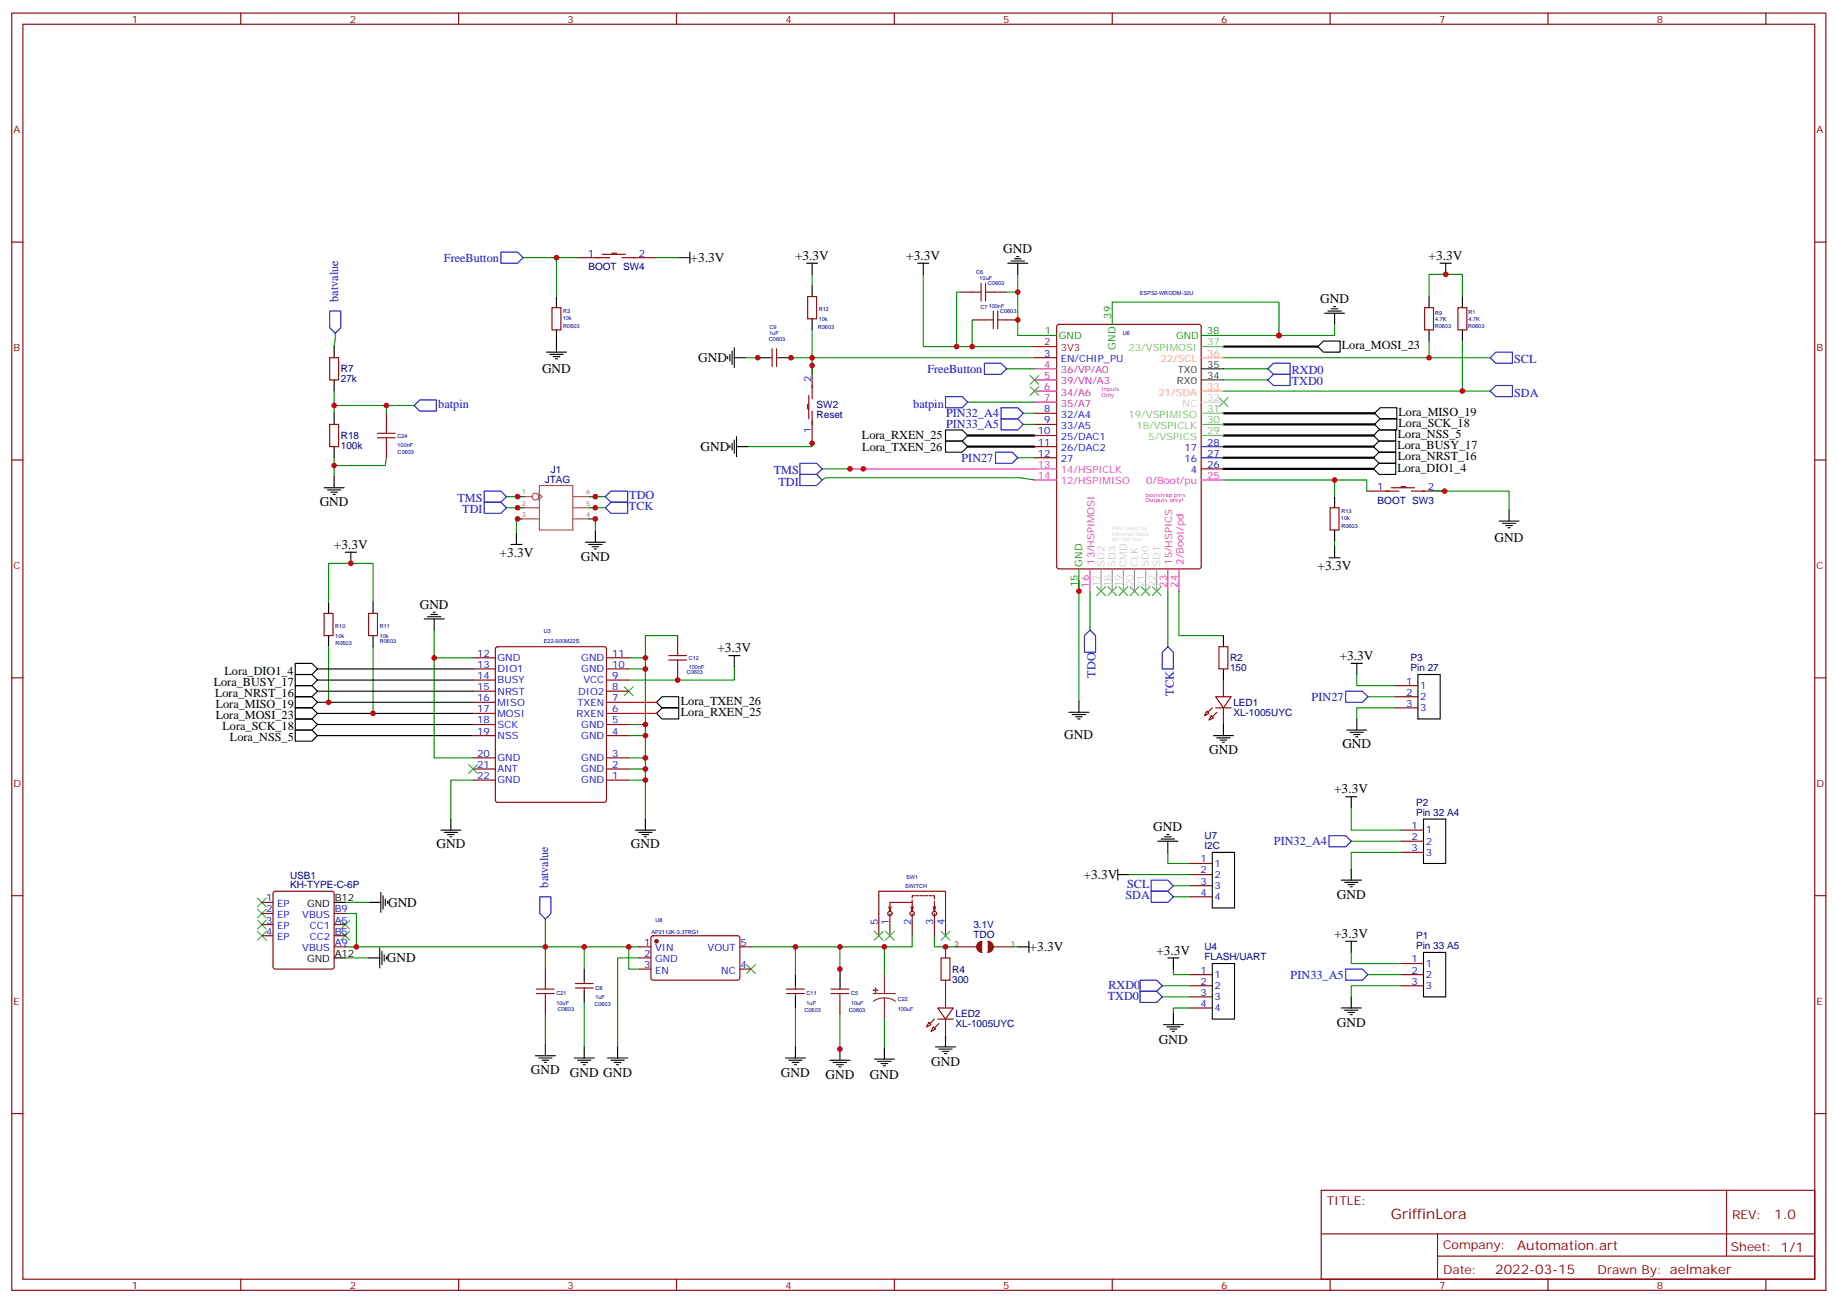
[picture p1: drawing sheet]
<svg xmlns="http://www.w3.org/2000/svg" width="583mm" height="413mm" viewBox="0 0 583 413" stroke-linecap="round" stroke-linejoin="round" font-family="sans-serif">
<g fill="none" stroke="#870000" stroke-width=".35">
<path d="M3.7 4.2h575.8v405.3h-575.8zM7.3 7.7h568.6v398.3h-568.6zM76.4 4.2v3.5M145.6 4.2v3.5M214.7 4.2v3.5M283.8 4.2v3.5M353 4.2v3.5M422.1 4.2v3.5M491.3 4.2v3.5M560.4 4.2v3.5M3.7 76.8h3.6M575.9 76.8h3.6"/>
<path d="M256.3 94.1h2.9v7.1h-2.9zM305 92.7h3.5M315.6 92.7h3.5M452.1 97.6h2.8v7.1h-2.8zM462.7 97.6h2.8v7.1h-2.8zM104.6 113.5h2.9v7.1h-2.9zM244 113.5h1M245 110.7v5.6M246.5 110.7v5.6M246.5 113.5h1M257.7 116v10.6M308.9 101.5h3.5"/>
<path d="M319.5 101.5h3.5M328.3 113.5h7.1M335.6 103.1l.5-.2h44.4l.7 .5v76.4l-.5 .7-44.6 .1-.7-.5v-76.5zM104.6 134.7h2.9v7h-2.9zM122.6 131.2v3.5M256.7 128.3h-.4v1.5h.4M256.7 125.5v7.4M257.7 130.5v10.2M328.3 131.2h7.1M328.3 134.7h7.1M328.3 138.2h7.1M3.7 146h3.6"/>
<path d="M122.6 141.7v3.6M328.3 141.7h7.1M328.3 145.3h7.1M381.2 148.8h7.1M433.8 155.9h10.2M441.5 154.8h7.4M444.7 154.8v-.4h1.4v.4M447.9 155.9h10.6M575.9 146h3.6M422.1 161.1h2.9v7.1h-2.9zM102.9 194.7h2.8v7h-2.8zM117 194.7h2.8v7h-2.8z"/>
<path d="M3.7 215.1h3.6M215.1 201.7v3.5M215.1 212.3v3.5M575.9 215.1h3.6M377.7 274h7M377.7 277.6h7M3.7 284.3h3.6M83.1 293.4h3.5M83.1 289.9h3.5M83.1 297h3.5M83.1 286.4h3.5M86.9 283.1l.4-.2h18l.5 .2 .2 .5v23.2l-.2 .5-.5 .3h-18l-.5-.3-.2-.5v-23.2z"/>
<path d="M106 293.4h3.6M106 289.9h3.6M106 297h3.6M206.8 297.2l.5-.2h27.1l.4 .7-.1 12.9-.6 .5-27.1-.1-.4-.6v-12.7zM377.7 281.1h7M377.7 284.6h7M575.9 284.3h3.6M106 300.5h3.6M173.1 307.6v3.5M173.1 318.1v3.6M182.6 313.5h5.6M182.6 312.1h5.6"/>
<path d="M185.4 311.1v1M185.4 313.5v1.1M203.1 300.5h3.5M203.1 304h3.5M203.1 307.6h3.5M234.8 300.5h3.5M234.8 307.6h3.5M249.6 315.3h5.7M249.6 313.9h5.7M252.4 312.8v1.1M252.4 315.3v1.1M266.6 307.6v3.5"/>
<path d="M266.6 318.1v3.6M377.7 309.3h7M377.7 312.8h7M377.7 316.4h7M377.7 319.9h7M3.7 353.4h3.6M575.9 353.4h3.6M419.3 377.8h156.6v28.2h-156.6zM547.9 377.8v20.9M419.3 391.6h156.5M456.2 398.7h119.6M456.2 391.6v14.1"/>
<path d="M76.4 406v3.5M145.6 406v3.5M214.7 406v3.5M283.8 406v3.5M353 406v3.5M422.1 406v3.5M491.3 406v3.5M560.4 406v3.5"/>
</g>
<g fill="none" stroke="#008700" stroke-width=".35">
<path d="M257.7 87.1v3.5M293 87.1v22.9h35.3M305 92.7h-1.4v17.3M319.1 92.7h3.9M323 87.1v19.4h5.3M353 95.9h52.9v10.6M453.5 94.1v-7h10.6v7M106.4 105.8l-.4 4.2M236.6 113.5h5.3M257.7 104.7v8.8h-7.7M308.9 101.5h-.4v8.5M328.3 113.5h-70.6v5.3"/>
<path d="M388.3 113.5h84.6M388.3 117.1h14.1M388.3 106.5h17.6M423.5 102.9v3.6h-17.6M453.5 108.2v5.3M464.1 108.2v15.9M106 128.7h16.6M106 124.1v7.1M131.4 128.7h-8.8v2.5M257.7 140v1.7h-20.4M307.1 127.6h21.2M388.3 124.1h84.6"/>
<path d="M388.3 120.6h14.1M106 145.3v6M122.6 145.3l-.3 2.4h-16.3M160.7 157.6h5.7M186.8 157.6h5.3M260.9 152.3l1.1-.7h61.7l4.6 .7M260.9 148.8h8.8M388.3 152.3h45.5v3.6M423.5 152.3v5.3M453.5 155.9h25.4v6M160.7 161.1h5.7M165.7 164.7h-1.8v4.6"/>
<path d="M186.8 164.7h2.1v3.9M186.8 161.1h5.3M423.5 171.7v1.8M104.3 191.1v-12.3h14.1v12.3M342.4 184.1v38.4M104.3 205.2v17.7M118.4 205.2v21.2M215.1 201.7h-10.3v7.1M370.6 270.5v3.5h7.1M109.6 289.9h3.5v10.6h-3.5M109.6 286.4h7.7M289.5 297v3.5h-37.1"/>
<path d="M109.6 304h7.4M113.1 300.5h72.3M185.4 318.1v14.1M199.5 300.5v7.1h3.6M203.1 300.5h-17.7v7.1M203.1 304h-7.1v28.2M238.3 300.5h14.1v8.8M252.4 319.9v12.3M266.6 300.5v13M280.7 300.5v8.8M368.9 312.8h8.8M368.9 316.4h8.8"/>
<path d="M372.4 307.6v1.7h5.3M377.7 319.9h-5.3v1.8M173.1 321.7v9.8M266.6 321.7v11.6M280.7 323.4v9.2"/>
</g>
<g fill="none" stroke="#00f" stroke-width=".35">
<path d="M104.6 98.7h3.6v5.3l-1.8 1.8-1.8-1.8zM404.1 115.3h5.3v3.5h-5.3l-1.7-1.7zM404.1 118.8h5.3v3.5h-5.3l-1.7-1.7zM474.7 111.8h5.3v3.5h-5.3l-1.8-1.8zM133.2 126.9h5.3v3.6h-5.3l-1.8-1.8zM300.1 125.9h5.3l1.7 1.7-1.7 1.8h-5.3zM474.7 122.3h5.3v3.6h-5.3l-1.8-1.8zM153.7 159.4h5.3l1.7 1.7-1.7 1.8h-5.3zM153.7 155.9h5.3l1.7 1.7-1.7 1.8h-5.3zM192.1 157.6l1.8-1.7h5.3v3.5h-5.3zM253.9 150.6h5.3l1.7 1.7-1.7 1.8h-5.3zM253.9 147h5.3l1.7 1.8-1.7 1.8h-5.3z"/>
<path d="M381.2 141.7h7.1M381.2 145.3h7.1M192.1 161.1l1.8-1.7h5.3v3.5h-5.3zM344.2 201.7l1.7-1.7 1.8 1.7v5.3h-3.5zM370.6 205.2l1.8 1.8v5.3h-3.5v-5.3zM365.3 279.3h5.3l1.8 1.8-1.8 1.8h-5.3zM365.3 282.9h5.3l1.8 1.7-1.8 1.8h-5.3zM361.8 311.1h5.3l1.8 1.7-1.8 1.8h-5.3zM361.8 314.6h5.3l1.8 1.8-1.8 1.7h-5.3z"/>
</g>
<g fill="none" stroke="#000" stroke-width=".35">
<path d="M256 83.5h3.5M257.7 83.5v3.6M257.7 90.6v3.5M291.3 83.5h3.5M293 83.5v3.6M319.8 83.5h6.4M320.9 82.8h4.2M321.9 82.1h2.2M322.7 81.4h.7M323 83.5v3.6M420.4 99.4h6.3M421.4 98.7h4.3"/>
<path d="M422.5 98h2.1M423.2 97.3h.7M423.5 99.4v3.5M453.5 94.1v3.5M457.1 83.5h3.5M458.8 83.5v3.6M464.1 94.1v3.5M106 110v3.5M230.9 113.2v.7M231.6 112.5v2.1M232.3 111.4v4.2M233 113.5h3.6"/>
<path d="M233 110.3v6.4M240.5 113.5h3.5M247.5 113.5h3.5M257.7 101.2v3.5M418.3 110l1.7-1.8h5.3v3.6h-5.3zM453.5 104.7v3.5M464.1 104.7v3.5M106 120.6v3.5M106 131.2v3.5M233 139.6v4.3M233.8 138.6v6.3M300.1 140h5.3l1.7 1.7-1.7 1.8h-5.3z"/>
<path d="M300.1 136.5h5.3l1.7 1.7-1.7 1.8h-5.3zM435.9 138.2l1.8-1.7h5.2v3.5h-5.2zM436.2 131.2l1.8-1.8h5.3v3.5h-5.3zM436.2 134.7l1.8-1.8h5.3v3.6h-5.3zM102.9 154.8h6.3M103.9 155.5h4.3M105 156.2h2.1M105.7 156.9h.7M106 141.7v3.6M106 151.3v3.5M231.6 141.4v.7M232.3 140.7v2.1"/>
<path d="M233.8 141.7h3.5M423.5 157.6v3.5M435.9 145.3l1.8-1.8h5.2v3.5h-5.2zM435.9 141.7l1.8-1.7h5.2v3.5h-5.2zM435.9 148.8l1.8-1.8h5.2v3.6h-5.2zM109.6 175.3h3.5M111.3 175.3v3.5M162.1 172.8h3.6M163.9 169.3v3.5M185.8 172.1h6.3M186.8 172.8h4.3M187.9 173.5h2.1"/>
<path d="M188.6 174.2h.7M188.9 168.6v3.5M421.8 177h3.5M423.5 168.2v3.5M423.5 173.5v3.5M475.8 165.4h6.3M476.8 166.1h4.2M477.9 166.8h2.1M478.6 167.5h.7M478.9 161.9v3.5M104.3 191.1v3.6M118.4 191.1v3.6"/>
<path d="M104.3 201.7v3.5M118.4 201.7v3.5M208.4 226.4l1.7-1.8h5.3v3.6h-5.3zM208.4 222.9l1.7-1.8h5.3v3.5h-5.3zM339.2 226.1h6.4M340.3 226.8h4.2M341.3 227.5h2.2M342.1 228.2h.7M342.4 222.5v3.6M354.8 277.6h3.5M354.8 275.8v3.5M367.5 267h6.3"/>
<path d="M368.5 266.3h4.2M369.6 265.6h2.1M370.3 264.9h.7M370.6 267v3.5M384.7 270.5h7.1v17.6h-7.1zM106 286.4h3.6M117.3 286.4h3.6M120.9 283.2v6.4M121.6 284.3v4.2M122.3 285.3v2.1M123 286v.7M326.5 298.7v3.6"/>
<path d="M106 304h3.6M117 304h3.5M120.5 300.8v6.4M121.2 301.9v4.2M121.9 303v2.1M122.6 303.7v.7M185.4 307.6v3.5M185.4 314.6v3.5M252.4 309.3v3.5M252.4 316.4v3.5M323 300.5h3.5M370.6 304h3.6"/>
<path d="M372.4 304v3.6M384.7 305.8h7.1v17.6h-7.1zM169.9 335.1h6.3M171 335.8h4.2M172 336.5h2.1M172.7 337.2h.7M173.1 331.5v3.6M182.2 335.8h6.4M183.3 336.5h4.2M184.4 337.2h2.1M185.1 337.9h.7M185.4 332.2v3.6"/>
<path d="M192.8 335.8h6.4M193.9 336.5h4.2M194.9 337.2h2.2M195.7 337.9h.7M196 332.2v3.6M249.3 335.8h6.3M250.3 336.5h4.3M251.4 337.2h2.1M252.1 337.9h.7M252.4 332.2v3.6M263.4 336.5h6.3M264.4 337.2h4.3"/>
<path d="M265.5 337.9h2.1M266.2 338.6h.7M266.6 333v3.5M277.5 336.1h6.3M278.6 336.8h4.2M279.6 337.5h2.1M280.3 338.2h.7M280.7 332.6v3.5M369.2 325.2h6.4M370.3 325.9h4.2M371.3 326.6h2.2M372 327.3h.7"/>
<path d="M372.4 321.7v3.5"/>
</g>
<path d="M269.7 148.8h58.6M381.2 152.3h7.1M374.2 180.6v7" fill="none" stroke="#f0f" stroke-width=".35"/>
<g fill="none" stroke="#a64a4a" stroke-width=".35">
<path d="M164.3 157.6h4.8M171 156.6l1 1-1 1.1M171.2 154.1h10.6v14.1h-10.6zM182 157.6h6.9M164.3 161.1h6.9M164.3 164.7h6.9M182 161.1h6.9M182 164.7h6.9"/>
<circle cx="169.9" cy="157.6" r="1.06"/>
</g>
<g fill="none" stroke="#a10000" stroke-width=".35">
<path d="M308.5 92.7h2.9M311.4 89.9v5.6M312.8 89.9v5.6M312.8 92.7h2.8M315.2 98.7v5.7M316.7 98.7v5.7M312.4 101.5h2.8M316.7 101.5h2.8M119.8 138.9h5.6M119.8 137.5h5.6M122.6 134.7v2.8M122.6 138.9v2.8"/>
<path d="M212.2 209.5h5.7M212.2 208.1h5.7M215.1 205.2v2.9M215.1 209.5v2.8M170.3 315.3h5.6M170.3 313.9h5.6M173.1 311.1v2.8M173.1 315.3v2.8M263.7 315.3h5.7M263.7 313.9h5.7M266.6 311.1v2.8M266.6 315.3v2.8"/>
</g>
<g fill="none" stroke="#3c3" stroke-width=".35">
<path d="M326.9 119.2l2.8 2.8M329.7 119.2l-2.8 2.8M386.9 126.2l2.8 2.8M389.7 126.2l-2.8 2.8M348.1 186.2l2.8 2.8M350.9 186.2l-2.8 2.8M351.6 186.2l2.8 2.8M354.4 186.2l-2.8 2.8M355.1 186.2l2.8 2.8M357.9 186.2l-2.8 2.8M358.6 186.2l2.9 2.8M361.5 186.2l-2.9 2.8"/>
<path d="M362.2 186.2l2.8 2.8M365 186.2l-2.8 2.8M365.7 186.2l2.8 2.8M368.5 186.2l-2.8 2.8M198.1 217.9l2.8 2.9M200.9 217.9l-2.8 2.9M81.7 285l2.8 2.8M81.7 288.5l2.8 2.8M81.7 292l2.8 2.9M81.7 295.6l2.8 2.8M84.5 285l-2.8 2.8M84.5 288.5l-2.8 2.8"/>
<path d="M84.5 292l-2.8 2.9M84.5 295.6l-2.8 2.8M108.2 292l2.8 2.9M108.2 295.6l2.8 2.8M111 292l-2.8 2.9M111 295.6l-2.8 2.8M236.9 306.1l2.8 2.9M239.7 306.1l-2.8 2.9"/>
</g>
<path d="M307.1 138.2h21.2M388.3 138.2h47.6M388.3 131.2h47.9M388.3 134.7h47.9M388.3 145.3h47.6M388.3 141.7h47.6M388.3 148.8h47.6" fill="none" stroke="#000" stroke-width=".71"/>
<path d="M307.1 141.7h21.2z" fill="#000" stroke="#000" stroke-width=".71"/>
<path d="M388.3 110h30" fill="none" stroke="#030" stroke-width=".71"/>
<path d="M328.3 117.1h7.1M328.3 120.6h7.1M328.3 124.1h7.1M328.3 127.6h7.1" fill="none" stroke="#90c" stroke-width=".35"/>
<path d="M381.2 110h7.1M381.2 138.2h7.1M381.2 134.7h7.1M381.2 131.2h7.1" fill="none" stroke="#9c3" stroke-width=".35"/>
<path d="M381.2 113.5h7.1M381.2 124.1h7.1" fill="none" stroke="#f96" stroke-width=".35"/>
<path d="M328.3 110h7.1" fill="none" stroke="#f00" stroke-width=".35"/>
<path d="M328.3 148.8h7.1M328.3 152.3h7.1M345.9 180.6v7M370.6 180.6v7" fill="none" stroke="#f39" stroke-width=".35"/>
<path d="M353 95.9v7M328.3 106.5h7.1M381.2 106.5h7.1M342.4 180.6v7" fill="none" stroke="#090" stroke-width=".35"/>
<path d="M381.2 117.1h7.1M381.2 120.6h7.1" fill="none" stroke="#333" stroke-width=".35"/>
<path d="M381.2 127.6h7.1" fill="none" stroke="#ccc" stroke-width=".35"/>
<path d="M349.5 180.6v7M353 180.6v7M356.5 180.6v7M360 180.6v7M363.6 180.6v7M367.1 180.6v7" fill="none" stroke="#999" stroke-width=".35"/>
<path d="M277.1 315.3h7.1M280.7 316.7l1.8 .3 1.7 .8M280.7 316.7l-1.9 .3-1.7 .8M280.7 309.3v6M280.7 316.7v6.7" fill="none" stroke="#8c2424" stroke-width=".35"/>
<g fill="#8c2424" stroke="#8c2424" stroke-width=".35">
<path d="M277.1 314.3h1.5z"/>
<path d="M277.8 313.5l.1 1.5z"/>
</g>
<circle cx="208.4" cy="298.7" r=".53" fill="#870000" stroke="#870000" stroke-width=".35"/>
<g fill="#850000" stroke="#850000" stroke-width=".35">
<path d="M313.5 298.7a1.76 1.76 0 0 1 1.7 1.8 1.76 1.76 0 0 1-1.7 1.8z"/>
<path d="M310.5 299.2l1.2-.5v3.6a1.76 1.76 0 0 1-1.6-1.1 1.76 1.76 0 0 1 .4-2z"/>
</g>
<path d="M303.6 300.5h6.2M315.1 300.5h6.1" fill="none" stroke="#850000" stroke-width=".35"/>
<path d="M199.5 226.4h8.9M199.5 222.9h8.9" fill="none" stroke="#f30" stroke-width=".35"/>
<g fill="#f30" stroke="#000" stroke-width=".35">
<path d="M100.8 233.5h49.3z"/>
<path d="M100.8 229.9h49.3z"/>
<path d="M100.8 226.4h49.3z"/>
<path d="M100.8 222.9h49.3z"/>
<path d="M100.8 219.4h49.3z"/>
<path d="M100.8 215.8h49.3z"/>
<path d="M100.8 212.3h49.3z"/>
</g>
<g fill="none" stroke="#000" stroke-width=".35">
<path d="M176.6 94.1v3.5M215.4 81.8h3.5M218.9 80v3.5M173.4 111.8h6.4M174.5 112.5h4.2M175.5 113.2h2.2M176.2 113.9h.8M176.6 104.7v7.1M134.6 196.4h6.4M135.7 195.7h4.2M136.7 195h2.2M137.4 194.3h.7"/>
<path d="M137.8 196.4v3.6M93.7 217.6h5.3l1.8 1.8-1.8 1.7h-5.3zM93.7 214.1h5.3l1.8 1.7-1.8 1.8h-5.3zM93.7 210.5h5.3l1.8 1.8-1.8 1.8h-5.3zM231.3 208.1h3.5M233 208.1v3.5M388.3 201.7v3.5M388.3 212.3v3.5M428.8 210.5h3.6M430.6 210.5v3.6M450 214.1h7.1v14.1h-7.1zM93.7 231.7h5.3l1.8 1.8-1.8 1.7h-5.3z"/>
<path d="M93.7 228.2h5.3l1.8 1.7-1.8 1.8h-5.3zM93.7 224.6h5.3l1.8 1.8-1.8 1.8h-5.3zM93.7 221.1h5.3l1.8 1.8-1.8 1.7h-5.3zM385.1 233.5h6.3M386.2 234.2h4.2M387.2 234.9h2.1M387.9 235.6h.7M388.3 229.9v3.6M427.4 231.7h6.4M428.5 232.4h4.2M429.5 233.1h2.2M430.2 233.8h.8"/>
<path d="M430.6 228.2v3.5M143.1 259.9v3.6M204.8 259.9v3.6M427.1 252.9h3.5M428.8 252.9v3.5M451.8 259.9h7v14.1h-7zM139.9 263.5h6.4M141 264.2h4.2M142 264.9h2.1M142.7 265.6h.7M201.6 263.5h6.4M202.7 264.2h4.2"/>
<path d="M203.8 264.9h2.1M204.5 265.6h.7M425.7 279.3h6.3M428.8 275.8v3.5M426.7 280h4.3M427.1 298.7h3.5M427.8 280.7h2.1M428.5 281.4h.7M428.8 298.7v3.6M425.7 319.9h6.3M428.8 316.4v3.5M451.8 302.3h7v14.1h-7z"/>
<path d="M296.9 332.2h6.3M298 333h4.2M299 333.7h2.1M299.7 334.4h.7M300.1 328.7v3.5M426.7 320.6h4.3M427.8 321.3h2.1M428.5 322h.7"/>
</g>
<g fill="none" stroke="#008700" stroke-width=".35">
<path d="M166 81.8h17.3M176.6 81.8v12.3M208 81.8h7.4M319.5 117.1h8.8M324.8 131.2h3.5M324.8 134.7h3.5M323 145.3h5.3M137.8 200v8.8h12.3M345.9 187.6v12.4M370.6 187.6v17.6M374.2 187.6v14.1h14.1M137.8 208.8v31.7h12.3"/>
<path d="M199.5 208.8h5.3v3.5M199.5 212.3h5.3v17.6M233 211.6v4.2h-33.5M430.6 214.1v3.5h12.3M199.5 229.9h5.3v3.6M199.5 233.5h5.3v7M434.1 221.1h8.8M442.9 224.6h-12.3v3.6M150.1 247.6h-7v12.3M199.5 240.5h5.3v3.6M199.5 244.1h5.3v3.5M199.5 247.6h5.3v12.3"/>
<path d="M428.8 256.4v7.1h15.9M358.3 277.6h19.4M428.8 267h15.9M444.7 270.5h-15.9v5.3M173.1 291.7v15.9M296.5 297v3.5h7.1M372.4 281.1h5.3M372.4 284.6h5.3M321.2 300.5h1.8M428.8 302.3v3.5h15.9M434.1 309.3h10.6M444.7 312.8h-15.9v3.6"/>
</g>
<g fill="none" stroke="#870000" stroke-width=".35">
<path d="M175.2 97.6h2.8v7.1h-2.8zM183.3 81.8h10.2M191.1 80.7h7.4M194.2 80.7v-.3h1.5v.3M197.4 81.8h10.6M150.1 219.4h7.1M150.1 215.8h7.1M150.1 212.3h7.1M150.1 208.8h7.1M157.4 205.5l.5-.3h33.9l.5 .3 .2 .5v47.9l-.3 .5-.4 .2h-33.9l-.5-.2-.2-.5v-47.9zM192.5 219.4h7M192.5 215.8h7"/>
<path d="M192.5 212.3h7M192.5 208.8h7M386.9 205.2h2.8v7.1h-2.8zM388.3 215.8v5.3M442.9 217.6h7.1M150.1 233.5h7.1M150.1 229.9h7.1M150.1 226.4h7.1M150.1 222.9h7.1M192.5 233.5h7M192.5 229.9h7M192.5 226.4h7"/>
<path d="M192.5 222.9h7M383 225.7l.7 .7-1.4 .7zM384.4 227.1l.7 .7-1.4 .7zM385.8 221.1h4.9l-2.4 3.5zM385.8 224.6h4.9M388.3 224.6v5.3M442.9 224.6h7.1M442.9 221.1h7.1M150.1 247.6h7.1M150.1 244.1h7.1M150.1 240.5h7.1M192.5 247.6h7"/>
<path d="M192.5 244.1h7M192.5 240.5h7M444.7 263.5h7.1M444.7 267h7.1M444.7 270.5h7.1M278.9 297v-14.1h21.2v14.1M282.1 287.8l.3 1.4M282.4 289.9v7.1M282.8 287.8l-.4 1.4M289.1 287.8l.4 1.4M289.5 285.7v.7M289.5 289.9v7.1"/>
<path d="M289.8 287.8l-.3 1.4v-2.8h-7.1v2.8M290.2 284.3h-.7v.7M290.5 284.3h1.1M292 284.3h1M293.4 284.3h1M294.8 284.3h1M296.2 284.3h.3v1M296.2 287.8l.3 1.4M296.5 286v.7M296.5 287.1v.7M296.5 289.9v7.1M296.9 287.8l-.4 1.4v-1.1"/>
<path d="M297.6 319.9h4.9l-2.4 3.5zM300.1 300.5v3.5M300.1 311.1v8.8M444.7 305.8h7.1M444.7 309.3h7.1M444.7 312.8h7.1M294.8 324.5l.7 .7-1.4 .7zM296.2 325.9l.7 .7-1.4 .7zM297.6 323.4h4.9M300.1 323.4v5.3"/>
<circle cx="282.4" cy="289.9" r=".71"/>
<circle cx="289.5" cy="289.9" r=".71"/>
<circle cx="296.5" cy="289.9" r=".71"/>
</g>
<path d="M326.9 122.7l2.8 2.8M329.7 122.7l-2.8 2.8M148.7 242.6l2.9 2.9M151.6 242.6l-2.9 2.9M277.5 295.6l2.8 2.8M280.3 295.6l-2.8 2.8M281 295.6l2.8 2.8M283.8 295.6l-2.8 2.8M298.7 295.6l2.8 2.8M301.5 295.6l-2.8 2.8" fill="none" stroke="#3c3" stroke-width=".35"/>
<path d="M159 80h5.3l1.7 1.8-1.7 1.7h-5.3zM312.4 115.3h5.3l1.8 1.8-1.8 1.7h-5.3zM317.7 129.4h5.3l1.8 1.8-1.8 1.7h-5.3zM317.7 132.9h5.3l1.8 1.8-1.8 1.8h-5.3zM315.9 143.5h5.3l1.8 1.8-1.8 1.7h-5.3zM427.1 219.4h5.3l1.7 1.7-1.7 1.8h-5.3zM421.8 265.2h5.3l1.7 1.8-1.7 1.7h-5.3zM171.3 284.6h3.5v5.3l-1.7 1.8-1.8-1.8zM427.1 307.6h5.3l1.7 1.7-1.7 1.8h-5.3z" fill="none" stroke="#00f" stroke-width=".35"/>
<g fill="#870000" stroke="#870000" stroke-width=".35">
<path d="M386.2 226.1l-1.5 1.4z"/>
<path d="M384.7 224.6l-1.4 1.5z"/>
<path d="M298 324.8l-1.5 1.4z"/>
<path d="M296.5 323.4l-1.4 1.4z"/>
</g>
<path d="M298.7 304h2.8v7.1h-2.8z" fill="none" stroke="#a10000" stroke-width=".35"/>
<g fill="#c00">
<circle cx="106" cy="128.7" r=".88"/>
<circle cx="122.6" cy="128.7" r=".88"/>
<circle cx="188.9" cy="157.6" r=".88"/>
<circle cx="188.9" cy="161.1" r=".88"/>
<circle cx="188.9" cy="164.7" r=".88"/>
<circle cx="164.3" cy="164.7" r=".88"/>
<circle cx="164.3" cy="161.1" r=".88"/>
<circle cx="164.3" cy="157.6" r=".88"/>
<circle cx="405.9" cy="106.5" r=".88"/>
<circle cx="106" cy="147.7" r=".88"/>
<circle cx="458.5" cy="155.9" r=".88"/>
<circle cx="257.7" cy="140.7" r=".88"/>
<circle cx="257.7" cy="116" r=".88"/>
<circle cx="251" cy="113.5" r=".88"/>
<circle cx="240.5" cy="113.5" r=".88"/>
<circle cx="323" cy="92.7" r=".88"/>
<circle cx="323" cy="101.5" r=".88"/>
<circle cx="303.6" cy="110" r=".88"/>
<circle cx="308.5" cy="110" r=".88"/>
<circle cx="423.5" cy="152.3" r=".88"/>
<circle cx="257.7" cy="113.5" r=".88"/>
<circle cx="342.4" cy="187.6" r=".88"/>
<circle cx="453.5" cy="113.5" r=".88"/>
<circle cx="464.1" cy="124.1" r=".88"/>
<circle cx="458.8" cy="87.1" r=".88"/>
<circle cx="173.1" cy="300.5" r=".88"/>
<circle cx="185.4" cy="300.5" r=".88"/>
<circle cx="266.6" cy="333" r=".88"/>
<circle cx="266.6" cy="307.6" r=".88"/>
<circle cx="199.5" cy="300.5" r=".88"/>
<circle cx="269.7" cy="148.8" r=".88"/>
<circle cx="274" cy="148.8" r=".88"/>
<circle cx="204.8" cy="208.8" r=".88"/>
<circle cx="215.1" cy="215.8" r=".88"/>
<circle cx="111.3" cy="178.8" r=".88"/>
<circle cx="104.3" cy="222.9" r=".88"/>
<circle cx="118.4" cy="226.4" r=".88"/>
<circle cx="137.8" cy="208.8" r=".88"/>
<circle cx="204.8" cy="212.3" r=".88"/>
<circle cx="204.8" cy="229.9" r=".88"/>
<circle cx="204.8" cy="233.5" r=".88"/>
<circle cx="204.8" cy="240.5" r=".88"/>
<circle cx="204.8" cy="244.1" r=".88"/>
<circle cx="204.8" cy="247.6" r=".88"/>
<circle cx="113.1" cy="300.5" r=".88"/>
<circle cx="252.4" cy="300.5" r=".88"/>
<circle cx="280.7" cy="300.5" r=".88"/>
<circle cx="266.6" cy="300.5" r=".88"/>
<circle cx="300.1" cy="300.5" r=".88"/>
<circle cx="176.6" cy="81.8" r=".88"/>
</g>
<text font-size="4.6" fill="#800" x="441.4" y="386.8">GriffinLora</text>
<g font-size="4.2">
<text x="219.1" y="83.2">+3.3V</text>
<text x="252.3" y="82.4">+3.3V</text>
<text x="287.6" y="82.4">+3.3V</text>
<text x="318.4" y="80.3">GND</text>
<text x="453.4" y="82.4">+3.3V</text>
<text x="419" y="96.2">GND</text>
<text x="172" y="118.4">GND</text>
<text x="221.6" y="115">GND</text>
<text x="222.3" y="143.2">GND</text>
<text x="101.5" y="160.4">GND</text>
<text x="474.3" y="172.1">GND</text>
<text x="106" y="174.2">+3.3V</text>
<text x="158.5" y="176.6">+3.3V</text>
<text x="184.4" y="178.2">GND</text>
<text x="418.1" y="180.9">+3.3V</text>
<text x="133.2" y="193.2">GND</text>
<text x="227.7" y="207">+3.3V</text>
<text x="425.2" y="209.4">+3.3V</text>
<text x="337.8" y="234.5">GND</text>
<text x="383.8" y="239.4">GND</text>
<text x="426" y="237.3">GND</text>
<text x="423.4" y="251.8">+3.3V</text>
<text x="366" y="263.7">GND</text>
<text x="138.5" y="269.1">GND</text>
<text x="200.2" y="269.1">GND</text>
<text x="343.9" y="279">+3.3V</text>
<text x="123.2" y="287.8">GND</text>
<text x="424.3" y="285.3">GND</text>
<text x="423.4" y="297.7">+3.3V</text>
<text x="122.8" y="305.4">GND</text>
<text x="326.7" y="301.9">+3.3V</text>
<text x="367" y="303.1">+3.3V</text>
<text x="424.3" y="325.9">GND</text>
<text x="367.8" y="331.3">GND</text>
<text x="168.5" y="341">GND</text>
<text x="180.8" y="341.7">GND GND</text>
<text x="247.9" y="341.7">GND</text>
<text x="295.6" y="338.2">GND</text>
<text x="262" y="342.4">GND</text>
<text x="276" y="342.3">GND</text>
</g>
<g font-size="4.2" fill="#800">
<text x="563.1" y="387">1.0</text>
<text x="481.5" y="396.6">Automation.art</text>
<text x="474.6" y="404.4">2022-03-15</text>
</g>
<g font-size="3.9" fill="#00f">
<text x="140.9" y="83">FreeButton</text>
<text x="107.3" y="95.8" transform="rotate(-90 107.3 95.8)">batvalue</text>
<text x="294.3" y="118.3">FreeButton</text>
<text x="410" y="118.8">RXD0</text>
<text x="480.5" y="115.3">SCL</text>
<text x="410" y="122.3">TXD0</text>
<text x="480.5" y="125.9">SDA</text>
<text x="139.1" y="129.4">batpin</text>
<text x="289.8" y="129.4">batpin</text>
<text x="300.2" y="132.4">PIN32_A4</text>
<text x="300.2" y="135.9">PIN33_A5</text>
<text x="305.2" y="146.5">PIN27</text>
<text x="245.6" y="150.6">TMS</text>
<text x="247.1" y="154.1">TDI</text>
<text x="145.2" y="159.4">TMS</text>
<text x="199.6" y="161.9">TCK</text>
<text x="199.7" y="158.4">TDO</text>
<text x="146.7" y="162.9">TDI</text>
<text x="347.7" y="215.1" transform="rotate(-90 347.7 215.1)">TDO</text>
<text x="372.5" y="220.8" transform="rotate(-90 372.5 220.8)">TCK</text>
<text x="416.3" y="222.4">PIN27</text>
<text x="404.3" y="268.2">PIN32_A4</text>
<text x="174" y="281.7" transform="rotate(-90 174 281.7)">batvalue</text>
<text x="357.7" y="281.8">SCL</text>
<text x="357.2" y="285.4">SDA</text>
<text x="409.6" y="310.6">PIN33_A5</text>
<text x="351.6" y="317.4">TXD0</text>
<text x="351.8" y="313.8">RXD0</text>
</g>
<g font-size="3.9">
<text x="425.8" y="110.8">Lora_MOSI_23</text>
<text x="443.8" y="132">Lora_MISO_19</text>
<text x="443.8" y="135.5">Lora_SCK_18</text>
<text x="273.5" y="139.5">Lora_RXEN_25</text>
<text x="273.6" y="143">Lora_TXEN_26</text>
<text x="443.5" y="142.6">Lora_BUSY_17</text>
<text x="443.6" y="139.1">Lora_NSS_5</text>
<text x="443.5" y="149.6">Lora_DIO1_4</text>
<text x="443.6" y="146.1">Lora_NRST_16</text>
<text x="71.2" y="214.1">Lora_DIO1_4</text>
<text x="67.8" y="217.6">Lora_BUSY_17</text>
<text x="68.3" y="221.1">Lora_NRST_16</text>
<text x="68.4" y="224.6">Lora_MISO_19</text>
<text x="216.1" y="227.3">Lora_RXEN_25</text>
<text x="216.1" y="223.7">Lora_TXEN_26</text>
<text x="68.4" y="228.2">Lora_MOSI_23</text>
<text x="70.6" y="231.7">Lora_SCK_18</text>
<text x="73" y="235.2">Lora_NSS_5</text>
</g>
<g font-size="3.9" fill="#800">
<text x="421.1" y="382.3">TITLE:</text>
<text x="549.7" y="387">REV:</text>
<text x="458" y="396.5">Company:</text>
<text x="549.4" y="397.2">Sheet: 1/1</text>
<text x="458" y="404.2">Date:</text>
<text x="507" y="404.3">Drawn By: aelmaker</text>
</g>
<g font-size="3.2" fill="#800">
<text x="41.8" y="7.2">1</text>
<text x="111" y="7.2">2</text>
<text x="180.1" y="7.2">3</text>
<text x="249.3" y="7.2">4</text>
<text x="318.4" y="7.2">5</text>
<text x="387.6" y="7.2">6</text>
<text x="456.7" y="7.2">7</text>
<text x="525.9" y="7.2">8</text>
<text x="4.3" y="42.3">A</text>
<text x="576.5" y="42.3">A</text>
<text x="4.3" y="111.4">B</text>
<text x="576.5" y="111.4">B</text>
<text x="4.3" y="180.6">C</text>
<text x="576.5" y="180.6">C</text>
<text x="4.3" y="249.7">D</text>
<text x="576.5" y="249.7">D</text>
<text x="4.3" y="318.8">E</text>
<text x="576.5" y="318.8">E</text>
<text x="41.8" y="409">1</text>
<text x="111" y="409">2</text>
<text x="180.1" y="409">3</text>
<text x="249.3" y="409">4</text>
<text x="318.4" y="409">5</text>
<text x="387.6" y="409">6</text>
<text x="456.7" y="409">7</text>
<text x="525.9" y="409">8</text>
</g>
<g font-size="3.2" fill="#00f">
<text x="186.6" y="81.4">1</text>
<text x="202.7" y="81.4">2</text>
<text x="331.4" y="113.2">3</text>
<text x="336.7" y="114.9">EN/CHIP_PU</text>
<text x="257.4" y="121.3" transform="rotate(-90 257.4 121.3)">2</text>
<text x="331.4" y="130.8">8</text>
<text x="257.4" y="137.4" transform="rotate(-90 257.4 137.4)">1</text>
<text x="329.4" y="137.9">10</text>
<text x="331.4" y="134.3">9</text>
<text x="336.7" y="132.6">32/A4</text>
<text x="336.7" y="136.1">33/A5</text>
<text x="329.4" y="141.4">11</text>
<text x="336.7" y="139.6">25/DAC1</text>
<text x="336.7" y="143.2">26/DAC2</text>
<text x="375.9" y="143.2">17</text>
<text x="383.2" y="141.4">28</text>
<text x="329.4" y="144.9">12</text>
<text x="336.7" y="146.7">27</text>
<text x="375.9" y="146.7">16</text>
<text x="383.2" y="148.4">26</text>
<text x="383.2" y="144.9">27</text>
<text x="377.9" y="150.2">4</text>
<text x="437" y="155.5">1</text>
<text x="453.2" y="155.5">2</text>
<text x="151.4" y="208.4">12</text>
<text x="157.9" y="209.8">GND</text>
<text x="184.5" y="209.8">GND</text>
<text x="194.2" y="208.4">11</text>
<text x="151.4" y="215.5">14</text>
<text x="151.4" y="211.9">13</text>
<text x="157.9" y="213.4">DIO1</text>
<text x="184.5" y="213.4">GND</text>
<text x="194.2" y="211.9">10</text>
<text x="194.2" y="215.5">9</text>
<text x="151.4" y="219">15</text>
<text x="157.9" y="220.4">NRST</text>
<text x="157.9" y="216.9">BUSY</text>
<text x="183.5" y="220.4">DIO2</text>
<text x="185.2" y="216.9">VCC</text>
<text x="194.2" y="219">8</text>
<text x="446.2" y="217.2">1</text>
<text x="446.2" y="220.8">2</text>
<text x="450.7" y="218.7">1</text>
<text x="151.4" y="226.1">17</text>
<text x="151.4" y="222.5">16</text>
<text x="157.9" y="227.5">MOSI</text>
<text x="157.9" y="223.9">MISO</text>
<text x="183" y="227.5">RXEN</text>
<text x="183.3" y="223.9">TXEN</text>
<text x="194.2" y="222.5">7</text>
<text x="194.2" y="226.1">6</text>
<text x="446.2" y="224.3">3</text>
<text x="450.7" y="222.2">2</text>
<text x="450.7" y="225.7">3</text>
<text x="151.4" y="233.1">19</text>
<text x="151.4" y="229.6">18</text>
<text x="157.9" y="231">SCK</text>
<text x="184.5" y="231">GND</text>
<text x="194.2" y="229.6">5</text>
<text x="194.2" y="233.1">4</text>
<text x="157.9" y="234.5">NSS</text>
<text x="184.5" y="234.5">GND</text>
<text x="151.4" y="243.7">21</text>
<text x="151.4" y="240.2">20</text>
<text x="157.9" y="245.1">ANT</text>
<text x="157.9" y="241.6">GND</text>
<text x="184.5" y="241.6">GND</text>
<text x="184.5" y="245.1">GND</text>
<text x="194.2" y="240.2">3</text>
<text x="194.2" y="243.7">2</text>
<text x="151.4" y="247.2">22</text>
<text x="157.9" y="248.6">GND</text>
<text x="184.5" y="248.6">GND</text>
<text x="194.2" y="247.2">1</text>
<text x="448" y="263.1">1</text>
<text x="448" y="266.6">2</text>
<text x="452.5" y="264.5">1</text>
<text x="452.5" y="268">2</text>
<text x="381" y="273.7">1</text>
<text x="385.4" y="275.1">1</text>
<text x="448" y="270.2">3</text>
<text x="452.5" y="271.6">3</text>
<text x="381" y="277.2">2</text>
<text x="381" y="280.7">3</text>
<text x="385.4" y="278.6">2</text>
<text x="84.5" y="286">1</text>
<text x="87.9" y="287.8">EP</text>
<text x="381" y="284.3">4</text>
<text x="385.4" y="282.2">3</text>
<text x="385.4" y="285.7">4</text>
<text x="84.5" y="289.6">2</text>
<text x="84.5" y="293.1">3</text>
<text x="87.9" y="291.3">EP</text>
<text x="95.9" y="291.3">VBUS</text>
<text x="106.2" y="293.1">A5</text>
<text x="106.2" y="289.6">B9</text>
<text x="278.6" y="293.7" transform="rotate(-90 278.6 293.7)">5</text>
<text x="282.1" y="293.7" transform="rotate(-90 282.1 293.7)">1</text>
<text x="289.1" y="293.7" transform="rotate(-90 289.1 293.7)">2</text>
<text x="296.2" y="293.7" transform="rotate(-90 296.2 293.7)">3</text>
<text x="299.7" y="293.7" transform="rotate(-90 299.7 293.7)">4</text>
<text x="84.5" y="296.6">4</text>
<text x="87.9" y="294.9">EP</text>
<text x="87.9" y="298.4">EP</text>
<text x="98.3" y="294.9">CC1</text>
<text x="98.3" y="298.4">CC2</text>
<text x="106.2" y="296.6">B5</text>
<text x="95.9" y="301.9">VBUS</text>
<text x="106.2" y="300.1">A9</text>
<text x="204.4" y="300.1">1</text>
<text x="204.4" y="303.7">2</text>
<text x="207.9" y="301.9">VIN</text>
<text x="207.9" y="305.4">GND</text>
<text x="224.6" y="301.9">VOUT</text>
<text x="235" y="300.1">5</text>
<text x="448" y="305.4">1</text>
<text x="204.4" y="307.2">3</text>
<text x="207.9" y="309">EN</text>
<text x="228.9" y="309">NC</text>
<text x="235" y="307.2">4</text>
<text x="381" y="309">1</text>
<text x="385.4" y="310.4">1</text>
<text x="448" y="309">2</text>
<text x="452.5" y="306.8">1</text>
<text x="452.5" y="310.4">2</text>
<text x="381" y="312.5">2</text>
<text x="381" y="316">3</text>
<text x="385.4" y="313.9">2</text>
<text x="385.4" y="317.4">3</text>
<text x="448" y="312.5">3</text>
<text x="452.5" y="313.9">3</text>
<text x="381" y="319.5">4</text>
<text x="385.4" y="321">4</text>
</g>
<g font-size="3.2" fill="#000080">
<text x="186.7" y="85.7">BOOT SW4</text>
<text x="108.2" y="118.2">R7</text>
<text x="108.2" y="121.4">27k</text>
<text x="259.2" y="129.5">SW2</text>
<text x="259.2" y="132.7">Reset</text>
<text x="108.2" y="142.5">100k</text>
<text x="108.2" y="139.4">R18</text>
<text x="174.9" y="150">J1</text>
<text x="172.9" y="153.1">JTAG</text>
<text x="437.2" y="159.8">BOOT SW3</text>
<text x="390.4" y="209.9">R2</text>
<text x="447.6" y="209.8">P3</text>
<text x="390.4" y="213.1">150</text>
<text x="447.6" y="213">Pin 27</text>
<text x="391.4" y="227.2">XL-1005UYC</text>
<text x="391.4" y="224">LED1</text>
<text x="449.4" y="255.7">P2</text>
<text x="449.4" y="258.9">Pin 32 A4</text>
<text x="382.3" y="269.5">I2C</text>
<text x="382.3" y="266.4">U7</text>
<text x="92" y="281.8">KH-TYPE-C-6P</text>
<text x="92" y="278.9">USB1</text>
<text x="308.9" y="297.7">TDO</text>
<text x="308.9" y="294.6">3.1V</text>
<text x="449.4" y="298">P1</text>
<text x="382.2" y="304.7">FLASH/UART</text>
<text x="382.2" y="301.5">U4</text>
<text x="449.4" y="301.2">Pin 33 A5</text>
<text x="302.2" y="311.9">300</text>
<text x="302.2" y="308.7">R4</text>
<text x="303.2" y="322.8">LED2</text>
<text x="303.2" y="326">XL-1005UYC</text>
</g>
<g font-size="3.2" fill="#090">
<text x="352.6" y="101.2" transform="rotate(-90 352.6 101.2)">39</text>
<text x="331.6" y="106.1">1</text>
<text x="336.1" y="107.5">GND</text>
<text x="373.2" y="107.5">GND</text>
<text x="383" y="106.1">38</text>
<text x="354" y="110.9" transform="rotate(-90 354 110.9)">GND</text>
<text x="343.5" y="179.8" transform="rotate(-90 343.5 179.8)">GND</text>
<text x="342.1" y="186.3" transform="rotate(-90 342.1 186.3)">15</text>
</g>
<g font-size="3.2" fill="#f00">
<text x="331.4" y="109.6">2</text>
<text x="336.7" y="111.4">3V3</text>
</g>
<g font-size="3.2" fill="#9c3">
<text x="358.2" y="111.4">23/VSPIMOSI</text>
<text x="383.2" y="109.6">37</text>
<text x="383.2" y="130.8">31</text>
<text x="358.2" y="132.6">19/VSPIMISO</text>
<text x="360.7" y="136.1">18/VSPICLK</text>
<text x="383.2" y="137.9">29</text>
<text x="383.2" y="134.3">30</text>
<text x="364.5" y="139.6">5/VSPICS</text>
</g>
<g font-size="3.2" fill="#f96">
<text x="383.2" y="113.2">36</text>
<text x="368.3" y="114.9">22/SCL</text>
<text x="367.7" y="125.5">21/SDA</text>
<text x="383.2" y="123.8">33</text>
</g>
<g font-size="3.2" fill="#90c">
<text x="331.4" y="116.7">4</text>
<text x="336.7" y="118.5">36/VP/A0</text>
<text x="331.4" y="120.2">5</text>
<text x="331.4" y="123.8">6</text>
<text x="336.7" y="122">39/VN/A3</text>
<text x="336.7" y="125.5">34/A6</text>
<text x="331.4" y="127.3">7</text>
<text x="336.7" y="129">35/A7</text>
</g>
<g font-size="3.2" fill="#333">
<text x="373.8" y="118.5">TX0</text>
<text x="383.2" y="116.7">35</text>
<text x="373.5" y="122">RX0</text>
<text x="383.2" y="120.2">34</text>
</g>
<g font-size="3.2" fill="#ccc">
<text x="375.3" y="129">NC</text>
<text x="383.2" y="127.3">32</text>
<text x="350.5" y="179.8" transform="rotate(-90 350.5 179.8)">SD2</text>
<text x="354" y="179.8" transform="rotate(-90 354 179.8)">SD3</text>
<text x="357.6" y="179.8" transform="rotate(-90 357.6 179.8)">CMD</text>
<text x="361.1" y="179.8" transform="rotate(-90 361.1 179.8)">CLK</text>
<text x="364.6" y="179.8" transform="rotate(-90 364.6 179.8)">SD0</text>
<text x="368.2" y="179.8" transform="rotate(-90 368.2 179.8)">SD1</text>
<text x="349.1" y="186.3" transform="rotate(-90 349.1 186.3)">17</text>
<text x="352.6" y="186.3" transform="rotate(-90 352.6 186.3)">18</text>
<text x="356.2" y="186.3" transform="rotate(-90 356.2 186.3)">19</text>
<text x="359.7" y="186.3" transform="rotate(-90 359.7 186.3)">20</text>
<text x="363.2" y="186.3" transform="rotate(-90 363.2 186.3)">21</text>
<text x="366.7" y="186.3" transform="rotate(-90 366.7 186.3)">22</text>
</g>
<g font-size="3.2" fill="#f39">
<text x="329.4" y="148.4">13</text>
<text x="329.4" y="152">14</text>
<text x="336.7" y="150.2">14/HSPICLK</text>
<text x="336.7" y="153.7">12/HSPIMISO</text>
<text x="347.3" y="179.2" transform="rotate(-90 347.3 179.2)">13/HSPIMOSI</text>
<text x="372" y="179.2" transform="rotate(-90 372 179.2)">15/HSPICS</text>
<text x="345.6" y="186.5" transform="rotate(-90 345.6 186.5)">16</text>
<text x="370.3" y="186.5" transform="rotate(-90 370.3 186.5)">23</text>
</g>
<g font-size="3.2" fill="#f0f">
<text x="363.7" y="153.7">0/Boot/pu</text>
<text x="383.2" y="152">25</text>
<text x="375.6" y="179.2" transform="rotate(-90 375.6 179.2)">2/Boot/pd</text>
<text x="373.8" y="186.5" transform="rotate(-90 373.8 186.5)">24</text>
</g>
<g font-size="3.2">
<text x="97.5" y="287.8">GND</text>
<text x="106.2" y="286">B12</text>
<text x="97.5" y="305.4">GND</text>
<text x="106.2" y="303.7">A12</text>
</g>
<g font-size="2.8" fill="#840000">
<text x="302.7" y="300.5">2</text>
<text x="320.8" y="300.5">1</text>
</g>
<g font-size="2.1" fill="#a54b4b">
<text x="165.6" y="156.9">1</text>
<text x="165.6" y="160.5">2</text>
<text x="186.1" y="160.5">5</text>
<text x="186.1" y="156.9">6</text>
<text x="165.6" y="164">3</text>
<text x="186.1" y="164">4</text>
</g>
<g font-size="1.8" fill="#000080">
<text x="309.8" y="87">C6</text>
<text x="310.9" y="88.8">10uF</text>
<text x="313.5" y="90.6">C0603</text>
<text x="361.8" y="93.5">ESP32-WROOM-32U</text>
<text x="178.6" y="101.5">10k</text>
<text x="178.8" y="99.4">R3</text>
<text x="259.9" y="101.9">10k</text>
<text x="259.9" y="98.8">R12</text>
<text x="311.2" y="98">C7</text>
<text x="313.8" y="97.6">100nF</text>
<text x="317.4" y="99.4">C0603</text>
<text x="455.5" y="101.8">4.7K</text>
<text x="455.5" y="100.1">R9</text>
<text x="466" y="101.8">4.7K</text>
<text x="466.1" y="99.7">R1</text>
<text x="178.8" y="104">R0603</text>
<text x="244.1" y="106.4">1uF</text>
<text x="244.2" y="104.3">C9</text>
<text x="259.6" y="104.3">R0603</text>
<text x="356.4" y="106.4">U6</text>
<text x="455.3" y="103.9">R0603</text>
<text x="465.9" y="103.9">R0603</text>
<text x="244" y="108.2">C0603</text>
<text x="126.2" y="141.8">100nF</text>
<text x="126.2" y="138.9">C24</text>
<text x="126.2" y="144.2">C0603</text>
<text x="425.6" y="165">10k</text>
<text x="425.7" y="162.9">R13</text>
<text x="425.7" y="167.5">R0603</text>
<text x="106.4" y="202.5">10k</text>
<text x="106.4" y="199.3">R10</text>
<text x="120.5" y="202.5">10k</text>
<text x="120.5" y="199.3">R11</text>
<text x="172.6" y="203.9">E22-900M22S</text>
<text x="172.6" y="200.8">U3</text>
<text x="106.4" y="204.9">R0603</text>
<text x="120.6" y="204.2">R0603</text>
<text x="218.6" y="209.4">C12</text>
<text x="217.9" y="214">C0603</text>
<text x="218.6" y="212.3">100nF</text>
<text x="287.3" y="281.8">SWITCH</text>
<text x="287.6" y="279">SW1</text>
<text x="208" y="292.8">U8</text>
<text x="206.7" y="296.3">AP2112K-3.3TRG1</text>
<text x="176.6" y="315.8">C21</text>
<text x="188.9" y="317.1">1uF</text>
<text x="188.9" y="314.1">C8</text>
<text x="256" y="315.9">C11</text>
<text x="270.1" y="315.8">C5</text>
<text x="284.9" y="317.5">C22</text>
<text x="176.6" y="319">10uF</text>
<text x="177" y="320.9">C0603</text>
<text x="188.6" y="319.2">C0603</text>
<text x="255.3" y="321.3">C0603</text>
<text x="256" y="318.9">1uF</text>
<text x="269.4" y="321.3">C0603</text>
<text x="270.1" y="319">10uF</text>
<text x="284.9" y="320.7">100uF</text>
</g>
<g font-size="1.8" fill="#90c">
<text x="349.6" y="124.2">Inputs</text>
<text x="349.6" y="125.9">Only</text>
</g>
<g font-size="1.8" fill="#f0f">
<text x="363.6" y="157.7">bootstrap pins</text>
<text x="363.6" y="159.5">Outputs only!</text>
</g>
</svg>
